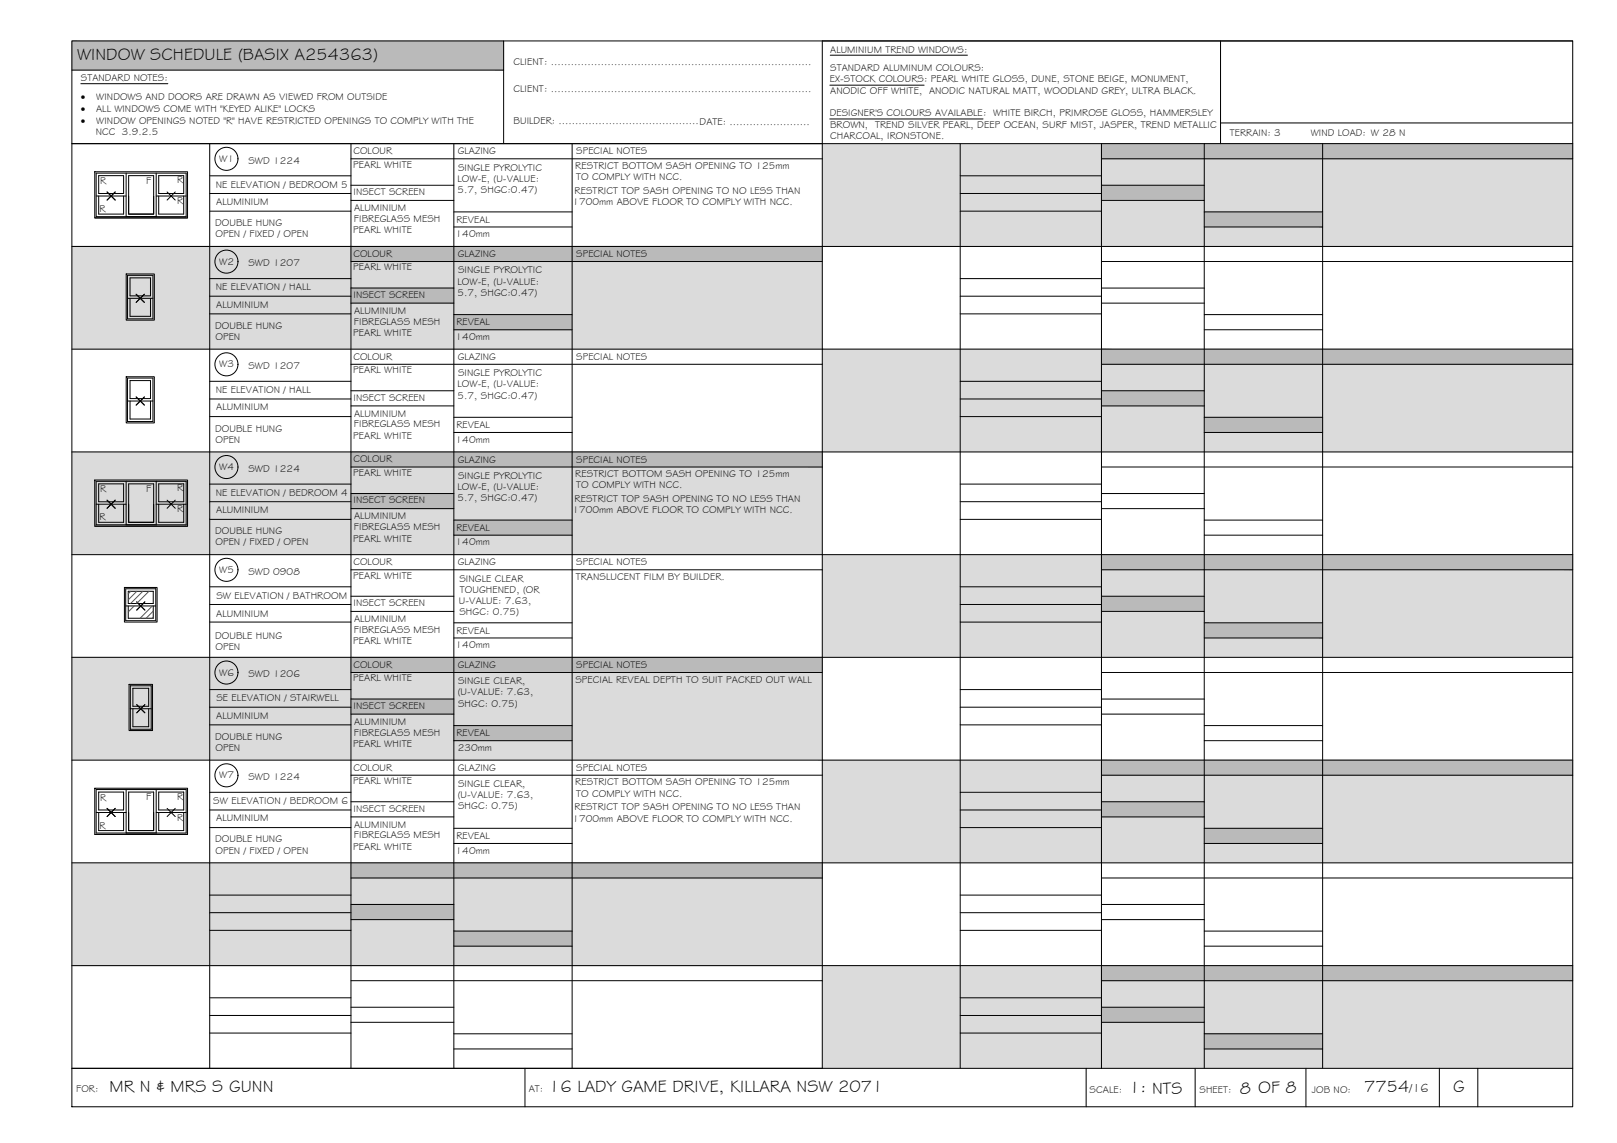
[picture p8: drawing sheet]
<svg xmlns="http://www.w3.org/2000/svg" width="420mm" height="297mm" viewBox="0 0 420 297" stroke-linecap="round" stroke-linejoin="round" font-family="sans-serif">
<!-- layer: WINDOW SCHEDULE HATCH -->
<g fill="#dbdbdb" stroke="#dbdbdb" stroke-width=".26">
<path d="M213.7 37.3l195 26.7v-26.7zM213.7 37.3l195 26.7h-195z"/>
<path d="M18.7 64l195 26.7v-26.7zM18.7 64l195 26.7h-195z"/>
<path d="M213.7 90.7l195 26.7v-26.7zM213.7 90.7l195 26.7h-195z"/>
<path d="M18.7 117.4l195 26.7v-26.7zM18.7 117.4l195 26.7h-195z"/>
<path d="M213.7 144.1l195 26.7v-26.7zM213.7 144.1l195 26.7h-195z"/>
<path d="M18.7 170.8l195 26.7v-26.7zM18.7 170.8l195 26.7h-195z"/>
<path d="M213.7 197.5l195 26.7v-26.7zM213.7 197.5l195 26.7h-195z"/>
<path d="M18.7 224.2l195 26.7v-26.7zM18.7 224.2l195 26.7h-195z"/>
<path d="M213.7 250.9l195 26.7v-26.7zM213.7 250.9l195 26.7h-195z"/>
</g>
<g fill="#bababa" stroke="#bababa" stroke-width=".26">
<path d="M18.7 10.6l112.2 7.6v-7.6zM18.7 10.6l112.2 7.6h-112.2z"/>
<path d="M286.2 37.3l122.5 4v-4zM286.2 37.3l122.5 4h-122.5z"/>
<path d="M286.2 48.1l26.7 4v-4zM286.2 48.1l26.7 4h-26.7z"/>
<path d="M312.9 55.1l30.8 3.9v-3.9zM312.9 55.1l30.8 3.9h-30.8z"/>
<path d="M91.2 64l122.5 4v-4zM91.2 64l122.5 4h-122.5z"/>
<path d="M91.2 74.9l26.7 3.9v-3.9zM91.2 74.9l26.7 3.9h-26.7z"/>
<path d="M117.9 81.8l30.8 3.9v-3.9zM117.9 81.8l30.8 3.9h-30.8z"/>
<path d="M286.2 90.7l122.5 4v-4zM286.2 90.7l122.5 4h-122.5z"/>
<path d="M286.2 101.6l26.7 3.9v-3.9zM286.2 101.6l26.7 3.9h-26.7z"/>
<path d="M312.9 108.5l30.8 3.9v-3.9zM312.9 108.5l30.8 3.9h-30.8z"/>
<path d="M91.2 117.4l122.5 4v-4zM91.2 117.4l122.5 4h-122.5z"/>
<path d="M91.2 128.3l26.7 3.9v-3.9zM91.2 128.3l26.7 3.9h-26.7z"/>
<path d="M117.9 135.2l30.8 3.9v-3.9zM117.9 135.2l30.8 3.9h-30.8z"/>
<path d="M286.2 144.1l122.5 4v-4zM286.2 144.1l122.5 4h-122.5z"/>
<path d="M286.2 155l26.7 3.9v-3.9zM286.2 155l26.7 3.9h-26.7z"/>
<path d="M312.9 161.9l30.8 3.9v-3.9zM312.9 161.9l30.8 3.9h-30.8z"/>
<path d="M91.2 170.8l122.5 4v-4zM91.2 170.8l122.5 4h-122.5z"/>
<path d="M91.2 181.6l26.7 4v-4zM91.2 181.6l26.7 4h-26.7z"/>
<path d="M117.9 188.6l30.8 3.9v-3.9zM117.9 188.6l30.8 3.9h-30.8z"/>
<path d="M286.2 197.5l122.5 4v-4zM286.2 197.5l122.5 4h-122.5z"/>
<path d="M286.2 208.4l26.7 3.9v-3.9zM286.2 208.4l26.7 3.9h-26.7z"/>
<path d="M312.9 215.3l30.8 3.9v-3.9zM312.9 215.3l30.8 3.9h-30.8z"/>
<path d="M91.2 224.2l122.5 4v-4zM91.2 224.2l122.5 4h-122.5z"/>
<path d="M91.2 235l26.7 4v-4zM91.2 235l26.7 4h-26.7z"/>
<path d="M117.9 242l30.8 3.9v-3.9zM117.9 242l30.8 3.9h-30.8z"/>
<path d="M286.2 250.9l122.5 4v-4zM286.2 250.9l122.5 4h-122.5z"/>
<path d="M286.2 261.8l26.7 3.9v-3.9zM286.2 261.8l26.7 3.9h-26.7z"/>
<path d="M312.9 268.7l30.8 3.9v-3.9zM312.9 268.7l30.8 3.9h-30.8z"/>
</g>
<!-- layer: BORDER -->
<g fill="none" stroke="#000" stroke-width=".26">
<path d="M18.7 10.6h390v277h-390zM18.7 18.2h112.2M130.9 10.6v26.7M317.1 10.6v26.7M408.7 10.6h-195v267M18.7 37.3h390M54.5 37.3v240.3M91.2 37.3v240.3M117.9 37.3v240.3M148.7 37.3v240.3M249.5 37.3v240.3M286.2 37.3v240.3"/>
<path d="M312.9 37.3v240.3M317.1 32h91.6M343.7 37.3v240.3M54.5 45.7h36.7M54.5 50.3h36.7M54.5 54.9h36.7M91.2 41.3h122.5M91.2 48.1h26.7M91.2 52.1h26.7M117.9 55.1h30.8M117.9 59h30.8M249.5 45.7h36.7"/>
<path d="M249.5 50.3h36.7M249.5 54.9h36.7M286.2 41.3h122.5M286.2 48.1h26.7M286.2 52.1h26.7M312.9 55.1h30.8M312.9 59h30.8M18.7 64h390M54.5 72.4h36.7M54.5 77h36.7M91.2 68h122.5M91.2 74.9h26.7"/>
<path d="M91.2 78.8h26.7M249.5 72.4h36.7M249.5 77h36.7M286.2 68h122.5M286.2 74.9h26.7M286.2 78.8h26.7M18.7 90.7h390M54.5 81.6h36.7M54.5 99.1h36.7M91.2 94.7h122.5M117.9 81.8h30.8M117.9 85.7h30.8"/>
<path d="M249.5 81.6h36.7M249.5 99.1h36.7M286.2 94.7h122.5M312.9 81.8h30.8M312.9 85.7h30.8M18.7 117.4h390M54.5 103.7h36.7M54.5 108.3h36.7M91.2 101.6h26.7M91.2 105.5h26.7M117.9 108.5h30.8M117.9 112.4h30.8"/>
<path d="M249.5 103.7h36.7M249.5 108.3h36.7M286.2 101.6h26.7M286.2 105.5h26.7M312.9 108.5h30.8M312.9 112.4h30.8M54.5 125.8h36.7M54.5 130.4h36.7M54.5 135h36.7M91.2 121.4h122.5M91.2 128.3h26.7M91.2 132.2h26.7"/>
<path d="M117.9 135.2h30.8M117.9 139.1h30.8M249.5 125.8h36.7M249.5 130.4h36.7M249.5 135h36.7M286.2 121.4h122.5M286.2 128.3h26.7M286.2 132.2h26.7M312.9 135.2h30.8M312.9 139.1h30.8M18.7 144.1h390M54.5 152.5h36.7"/>
<path d="M54.5 157.1h36.7M91.2 148.1h122.5M91.2 155h26.7M91.2 158.9h26.7M249.5 152.5h36.7M249.5 157.1h36.7M286.2 148.1h122.5M286.2 155h26.7M286.2 158.9h26.7M18.7 170.8h390M54.5 161.7h36.7M54.5 179.2h36.7"/>
<path d="M91.2 174.8h122.5M117.9 161.9h30.8M117.9 165.8h30.8M249.5 161.7h36.7M249.5 179.2h36.7M286.2 174.8h122.5M312.9 161.9h30.8M312.9 165.8h30.8M18.7 197.5h390M54.5 183.8h36.7M54.5 188.4h36.7M91.2 181.7h26.7"/>
<path d="M91.2 185.6h26.7M117.9 188.6h30.8M117.9 192.5h30.8M249.5 183.8h36.7M249.5 188.4h36.7M286.2 181.7h26.7M286.2 185.6h26.7M312.9 188.6h30.8M312.9 192.5h30.8M54.5 205.9h36.7M54.5 210.5h36.7M54.5 215.1h36.7"/>
<path d="M91.2 201.5h122.5M91.2 208.4h26.7M91.2 212.3h26.7M117.9 215.3h30.8M117.9 219.2h30.8M249.5 205.9h36.7M249.5 210.5h36.7M249.5 215.1h36.7M286.2 201.5h122.5M286.2 208.4h26.7M286.2 212.3h26.7M312.9 215.3h30.8"/>
<path d="M312.9 219.2h30.8M18.7 224.2h390M54.5 232.6h36.7M54.5 237.2h36.7M91.2 228.2h122.5M91.2 235h26.7M91.2 239h26.7M249.5 232.6h36.7M249.5 237.2h36.7M286.2 228.2h122.5M286.2 235h26.7M286.2 239h26.7"/>
<path d="M18.7 250.9h390M54.5 241.8h36.7M54.5 259.3h36.7M91.2 254.9h122.5M117.9 242h30.8M117.9 245.9h30.8M249.5 241.8h36.7M249.5 259.3h36.7M286.2 254.9h122.5M312.9 242h30.8M312.9 245.9h30.8M18.7 277.6h390"/>
<path d="M54.5 263.9h36.7M54.5 268.5h36.7M91.2 261.8h26.7M91.2 265.7h26.7M117.9 268.7h30.8M117.9 272.6h30.8M136.4 277.6v10M249.5 263.9h36.7M249.5 268.5h36.7M282.2 277.6v10M286.2 261.8h26.7M286.2 265.7h26.7"/>
<path d="M310.5 277.6v10M312.9 268.7h30.8M312.9 272.6h30.8M339.3 277.6v10M374 277.6v10M384 277.6v10"/>
</g>
<!-- layer: TEXT -->
<path d="M215.7 14.3h35.7M21 21.8h22.6M215.6 30.9h39.8M215.6 22.1h24.5" fill="none" stroke="#000" stroke-width=".26"/>
<!-- layer: WINDOWS -->
<g fill="none" stroke="#000" stroke-width=".26">
<path d="M25 45h23.4v11.3h-23.4zM25 50.9h7.8M25.6 45.6h6.5v4.7h-6.5zM25.6 50.9v4.7h6.5v-4.7M27.8 52l1.1-1.1 1 1.1M27.8 49.9l1.1 1 1-1-1 1zM32.8 45v11.3M33.4 50.9v4.7h6.5v-4.7M33.4 45.6h6.5v10h-6.5zM40.6 45v11.3M40.6 50.9h7.8M41.2 45.6h6.5v4.7h-6.5z"/>
<path d="M41.2 50.9v4.7h6.5v-4.7M43.4 49.9l1.1 1 1-1M43.4 52l1.1-1.1 1 1.1M33.1 71.6h6.6v11.3h-6.6zM33.1 77.5h6.6M33.8 72.2h5.3v4.7h-5.3zM33.8 77.5v4.7h5.3v-4.7M35.4 76.5l2.1 2.1M37.5 76.5l-2.1 2.1M33.1 98.2h6.6v11.4h-6.6zM33.8 98.9h5.3v4.7h-5.3zM33.1 104.2h6.6"/>
<path d="M33.8 104.2v4.7h5.3v-4.7M35.4 103.2l2.1 2.1M37.5 103.2l-2.1 2.1M25 125.1h23.4v11.3h-23.4zM25 131h7.8M25.6 125.7h6.5v4.7h-6.5zM25.6 131v4.7h6.5v-4.7M27.8 132.1l1.1-1.1 1 1.1M27.8 130l1.1 1 1-1-1 1zM32.8 125.1v11.3M33.4 131v4.7h6.5v-4.7M33.4 125.7h6.5v10h-6.5z"/>
<path d="M40.6 125.1v11.3M40.6 131h7.8M41.2 125.7h6.5v4.7h-6.5zM41.2 131v4.7h6.5v-4.7M43.4 130l1.1 1 1-1M43.4 132.1l1.1-1.1 1 1.1M32.7 153h7.8v8.3h-7.8zM32.7 157.5h7.8M33.3 153.7h6.5v3.1h-6.5zM33.3 157.5v3.2h6.5v-3.2M35.5 156.4l2.1 2.2M37.6 156.4l-2.1 2.2"/>
<path d="M33.9 178.2h5.4v11.3h-5.4zM34.5 178.9h4.1v4.7h-4.1zM33.9 184.2h5.4M34.5 184.2v4.7h4.1v-4.7M35.5 183.1l2.1 2.1M37.6 183.1l-2.1 2.1M25 205.2h23.4v11.3h-23.4zM25 211.2h7.8M25.6 205.8h6.5v4.7h-6.5zM25.6 211.2v4.7h6.5v-4.7M27.8 212.2l1.1-1 1 1M27.8 210.1l1.1 1.1 1-1.1-1 1.1z"/>
<path d="M32.8 205.2v11.3M33.4 211.2v4.7h6.5v-4.7M33.4 205.8h6.5v10.1h-6.5zM40.6 205.2v11.3M40.6 211.2h7.8M41.2 205.8h6.5v4.7h-6.5zM41.2 211.2v4.7h6.5v-4.7M43.4 210.1l1.1 1.1 1-1.1M43.4 212.2l1.1-1 1 1"/>
<circle cx="58.8" cy="41.3" r="3"/>
<circle cx="58.8" cy="68" r="3"/>
<circle cx="58.8" cy="94.7" r="3"/>
<circle cx="58.8" cy="121.4" r="3"/>
<circle cx="58.8" cy="148.1" r="3"/>
<circle cx="58.8" cy="174.8" r="3"/>
<circle cx="58.8" cy="201.5" r="3"/>
</g>
<!-- layer: NEWWORK -->
<path d="M24.6 44.6h24.1v12h-24.1zM24.6 56.6h24.1M32.8 71.2h7.3v12h-7.3zM32.8 97.9h7.3v12h-7.3zM24.6 124.7h24.1v12.1h-24.1zM24.6 136.8h24.1M32.3 152.7h8.5v9h-8.5zM33.5 177.9h6.1v12h-6.1zM24.6 204.8h24.1v12h-24.1zM24.6 216.8h24.1" fill="none" stroke="#000" stroke-width=".26"/>
<!-- layer: HATCH -->
<path d="M34 153.7l-.7 .6M34.9 157.5l-1.6 1.5M35.5 153.7l-2.2 2.2M37.1 153.7l-3.2 3.1M38.7 153.7l-3.2 3.1M39.6 157.5l-3.2 3.2M39.8 158.8l-1.8 1.9M39.8 160.4l-.3 .3" fill="none" stroke="#545454" stroke-width=".26"/>
<g font-size="4.5">
<text x="20" y="15.6">WINDOW SCHEDULE (BASIX A254363)</text>
<text x="28.5" y="283.7">MR N &amp; MRS S GUNN</text>
<text x="142.6" y="283.7">16 LADY GAME DRIVE, KILLARA NSW 2071</text>
<text x="293.4" y="284">1: NTS</text>
<text x="322.2" y="284.2">8 OF 8</text>
<text x="354.5" y="283.8">7754</text>
<text x="377.6" y="283.8">G</text>
</g>
<text font-size="3.2" x="366.3" y="283.8">/16</text>
<g font-size="2.6">
<text x="133.4" y="16.9">CLIENT: ..............................................................................</text>
<text x="215.7" y="13.6">ALUMINIUM TREND WINDOWS:</text>
<text x="21" y="21.1">STANDARD NOTES:</text>
<text x="215.6" y="21.4">EX-STOCK COLOURS: PEARL WHITE GLOSS, DUNE, STONE BEIGE, MONUMENT,</text>
<text x="215.7" y="18.5">STANDARD ALUMINUM COLOURS:</text>
<text x="21" y="26.1">·</text>
<text x="21" y="29.1">·</text>
<text x="25" y="29.1">ALL WINDOWS COME WITH &quot;KEYED ALIKE&quot; LOCKS</text>
<text x="25" y="26.1">WINDOWS AND DOORS ARE DRAWN AS VIEWED FROM OUTSIDE</text>
<text x="133.4" y="24">CLIENT: ..............................................................................</text>
<text x="215.7" y="24.4">ANODIC OFF WHITE, ANODIC NATURAL MATT, WOODLAND GREY, ULTRA BLACK.</text>
<text x="21" y="32.1">·</text>
<text x="24.9" y="35.1">NCC 3.9.2.5</text>
<text x="25" y="32.1">WINDOW OPENINGS NOTED &quot;R&quot; HAVE RESTRICTED OPENINGS TO COMPLY WITH THE</text>
<text x="133.4" y="32.3">BUILDER: ..........................................DATE: ........................</text>
<text x="215.6" y="30.2">DESIGNER'S COLOURS AVAILABLE: WHITE BIRCH, PRIMROSE GLOSS, HAMMERSLEY</text>
<text x="215.7" y="33.2">BROWN, TREND SILVER PEARL, DEEP OCEAN, SURF MIST, JASPER, TREND METALLIC</text>
<text x="319.6" y="35.4">TERRAIN: 3</text>
<text x="340.6" y="35.4">WIND LOAD: W 28 N</text>
<text x="91.8" y="40.1">COLOUR</text>
<text x="119" y="40.1">GLAZING</text>
<text x="149.7" y="40.1">SPECIAL NOTES</text>
<text x="215.7" y="36.1">CHARCOAL, IRONSTONE.</text>
<text x="26" y="47.9">R</text>
<text x="38" y="47.7">F</text>
<text x="46.1" y="47.6">R</text>
<text x="57" y="42.1">W1</text>
<text x="64.5" y="42.6">SWD 1224</text>
<text x="91.8" y="43.5">PEARL WHITE</text>
<text x="118.9" y="47.2">LOW-E, (U-VALUE:</text>
<text x="119" y="44.3">SINGLE PYROLYTIC</text>
<text x="149.5" y="43.9">RESTRICT BOTTOM SASH OPENING TO 125mm</text>
<text x="149.7" y="46.8">TO COMPLY WITH NCC.</text>
<text x="46.1" y="53">R</text>
<text x="56.1" y="48.8">NE ELEVATION / BEDROOM 5</text>
<text x="56.2" y="53.2">ALUMINIUM</text>
<text x="91.8" y="50.7">INSECT SCREEN</text>
<text x="118.9" y="50.2">5.7, SHGC:0.47)</text>
<text x="148.7" y="53.3">1700mm ABOVE FLOOR TO COMPLY WITH NCC.</text>
<text x="149.3" y="50.4">RESTRICT TOP SASH OPENING TO NO LESS THAN</text>
<text x="25.9" y="55.1">R</text>
<text x="55.9" y="58.7">DOUBLE HUNG</text>
<text x="92" y="57.7">FIBREGLASS MESH</text>
<text x="92" y="54.9">ALUMINIUM</text>
<text x="118.6" y="57.9">REVEAL</text>
<text x="56" y="61.6">OPEN / FIXED / OPEN</text>
<text x="91.8" y="60.7">PEARL WHITE</text>
<text x="118.4" y="61.7">140mm</text>
<text x="57" y="68.8">W2</text>
<text x="64.5" y="69.3">SWD 1207</text>
<text x="91.8" y="70.2">PEARL WHITE</text>
<text x="91.8" y="66.8">COLOUR</text>
<text x="119" y="66.9">GLAZING</text>
<text x="119" y="71">SINGLE PYROLYTIC</text>
<text x="149.7" y="66.9">SPECIAL NOTES</text>
<text x="56.1" y="75.5">NE ELEVATION / HALL</text>
<text x="91.8" y="77.4">INSECT SCREEN</text>
<text x="118.9" y="73.9">LOW-E, (U-VALUE:</text>
<text x="118.9" y="76.9">5.7, SHGC:0.47)</text>
<text x="56.2" y="79.9">ALUMINIUM</text>
<text x="92" y="81.6">ALUMINIUM</text>
<text x="55.9" y="85.5">DOUBLE HUNG</text>
<text x="56" y="88.4">OPEN</text>
<text x="91.8" y="87.4">PEARL WHITE</text>
<text x="92" y="84.4">FIBREGLASS MESH</text>
<text x="118.4" y="88.3">140mm</text>
<text x="118.6" y="84.6">REVEAL</text>
<text x="57" y="95.5">W3</text>
<text x="64.5" y="96">SWD 1207</text>
<text x="91.8" y="93.5">COLOUR</text>
<text x="119" y="93.5">GLAZING</text>
<text x="149.7" y="93.5">SPECIAL NOTES</text>
<text x="91.8" y="96.9">PEARL WHITE</text>
<text x="118.9" y="100.6">LOW-E, (U-VALUE:</text>
<text x="119" y="97.7">SINGLE PYROLYTIC</text>
<text x="56.1" y="102.2">NE ELEVATION / HALL</text>
<text x="56.2" y="106.7">ALUMINIUM</text>
<text x="91.8" y="104.1">INSECT SCREEN</text>
<text x="118.9" y="103.6">5.7, SHGC:0.47)</text>
<text x="55.9" y="112.2">DOUBLE HUNG</text>
<text x="92" y="111.1">FIBREGLASS MESH</text>
<text x="92" y="108.3">ALUMINIUM</text>
<text x="118.6" y="111.3">REVEAL</text>
<text x="56" y="115.1">OPEN</text>
<text x="91.8" y="114.1">PEARL WHITE</text>
<text x="118.4" y="115">140mm</text>
<text x="57" y="122.2">W4</text>
<text x="64.5" y="122.7">SWD 1224</text>
<text x="91.8" y="123.6">PEARL WHITE</text>
<text x="91.8" y="120.2">COLOUR</text>
<text x="119" y="120.3">GLAZING</text>
<text x="119" y="124.4">SINGLE PYROLYTIC</text>
<text x="149.5" y="124">RESTRICT BOTTOM SASH OPENING TO 125mm</text>
<text x="149.7" y="120.3">SPECIAL NOTES</text>
<text x="26" y="128">R</text>
<text x="38" y="127.8">F</text>
<text x="46.1" y="127.7">R</text>
<text x="56.1" y="128.9">NE ELEVATION / BEDROOM 4</text>
<text x="91.8" y="130.8">INSECT SCREEN</text>
<text x="118.9" y="127.4">LOW-E, (U-VALUE:</text>
<text x="118.9" y="130.3">5.7, SHGC:0.47)</text>
<text x="149.3" y="130.5">RESTRICT TOP SASH OPENING TO NO LESS THAN</text>
<text x="149.7" y="126.9">TO COMPLY WITH NCC.</text>
<text x="25.9" y="135.2">R</text>
<text x="46.1" y="133.2">R</text>
<text x="56.2" y="133.3">ALUMINIUM</text>
<text x="92" y="137.8">FIBREGLASS MESH</text>
<text x="92" y="135">ALUMINIUM</text>
<text x="118.6" y="138">REVEAL</text>
<text x="148.7" y="133.4">1700mm ABOVE FLOOR TO COMPLY WITH NCC.</text>
<text x="55.9" y="138.8">DOUBLE HUNG</text>
<text x="56" y="141.7">OPEN / FIXED / OPEN</text>
<text x="91.8" y="140.8">PEARL WHITE</text>
<text x="118.4" y="141.7">140mm</text>
<text x="57" y="148.9">W5</text>
<text x="64.5" y="149.4">SWD 0908</text>
<text x="91.8" y="146.9">COLOUR</text>
<text x="119" y="147">GLAZING</text>
<text x="149.7" y="147">SPECIAL NOTES</text>
<text x="56.2" y="155.6">SW ELEVATION / BATHROOM</text>
<text x="91.8" y="150.3">PEARL WHITE</text>
<text x="119.4" y="151.1">SINGLE CLEAR</text>
<text x="119.5" y="154">TOUGHENED, (OR</text>
<text x="149.6" y="150.7">TRANSLUCENT FILM BY BUILDER.</text>
<text x="56.2" y="160.4">ALUMINIUM</text>
<text x="91.8" y="157.5">INSECT SCREEN</text>
<text x="92" y="161.7">ALUMINIUM</text>
<text x="119.2" y="157">U-VALUE: 7.63,</text>
<text x="119.4" y="159.9">SHGC: 0.75)</text>
<text x="55.9" y="166">DOUBLE HUNG</text>
<text x="91.8" y="167.5">PEARL WHITE</text>
<text x="92" y="164.5">FIBREGLASS MESH</text>
<text x="118.6" y="164.7">REVEAL</text>
<text x="56" y="168.9">OPEN</text>
<text x="91.8" y="173.6">COLOUR</text>
<text x="118.4" y="168.4">140mm</text>
<text x="119" y="173.6">GLAZING</text>
<text x="149.7" y="173.7">SPECIAL NOTES</text>
<text x="57" y="175.6">W6</text>
<text x="64.5" y="176.1">SWD 1206</text>
<text x="91.8" y="177">PEARL WHITE</text>
<text x="119" y="177.8">SINGLE CLEAR,</text>
<text x="149.5" y="177.4">SPECIAL REVEAL DEPTH TO SUIT PACKED OUT WALL</text>
<text x="56.2" y="182.3">SE ELEVATION / STAIRWELL</text>
<text x="91.8" y="184.2">INSECT SCREEN</text>
<text x="118.9" y="180.7">(U-VALUE: 7.63,</text>
<text x="119" y="183.7">SHGC: 0.75)</text>
<text x="56.2" y="186.7">ALUMINIUM</text>
<text x="92" y="191.2">FIBREGLASS MESH</text>
<text x="92" y="188.4">ALUMINIUM</text>
<text x="118.6" y="191.4">REVEAL</text>
<text x="55.9" y="192.3">DOUBLE HUNG</text>
<text x="56" y="195.2">OPEN</text>
<text x="91.8" y="194.2">PEARL WHITE</text>
<text x="118.9" y="195.1">230mm</text>
<text x="57" y="202.3">W7</text>
<text x="64.5" y="202.7">SWD 1224</text>
<text x="91.8" y="203.7">PEARL WHITE</text>
<text x="91.8" y="200.3">COLOUR</text>
<text x="119" y="200.4">GLAZING</text>
<text x="149.7" y="200.4">SPECIAL NOTES</text>
<text x="26" y="208.1">R</text>
<text x="38" y="207.9">F</text>
<text x="46.1" y="207.8">R</text>
<text x="55.4" y="209">SW ELEVATION / BEDROOM 6</text>
<text x="118.9" y="207.4">(U-VALUE: 7.63,</text>
<text x="119" y="204.5">SINGLE CLEAR,</text>
<text x="149.5" y="204.1">RESTRICT BOTTOM SASH OPENING TO 125mm</text>
<text x="149.7" y="207">TO COMPLY WITH NCC.</text>
<text x="25.9" y="215.3">R</text>
<text x="46.1" y="213.2">R</text>
<text x="56.2" y="213.4">ALUMINIUM</text>
<text x="91.8" y="210.9">INSECT SCREEN</text>
<text x="92" y="215.1">ALUMINIUM</text>
<text x="119" y="210.4">SHGC: 0.75)</text>
<text x="148.7" y="213.5">1700mm ABOVE FLOOR TO COMPLY WITH NCC.</text>
<text x="149.3" y="210.6">RESTRICT TOP SASH OPENING TO NO LESS THAN</text>
<text x="55.9" y="218.9">DOUBLE HUNG</text>
<text x="56" y="221.8">OPEN / FIXED / OPEN</text>
<text x="91.8" y="220.9">PEARL WHITE</text>
<text x="92" y="217.9">FIBREGLASS MESH</text>
<text x="118.4" y="221.8">140mm</text>
<text x="118.6" y="218.1">REVEAL</text>
<text x="19.8" y="283.8">FOR:</text>
<text x="137.4" y="283.7">AT:</text>
<text x="283.1" y="284">SCALE:</text>
<text x="311.7" y="284">SHEET:</text>
<text x="340.9" y="284">JOB NO:</text>
</g>
</svg>
